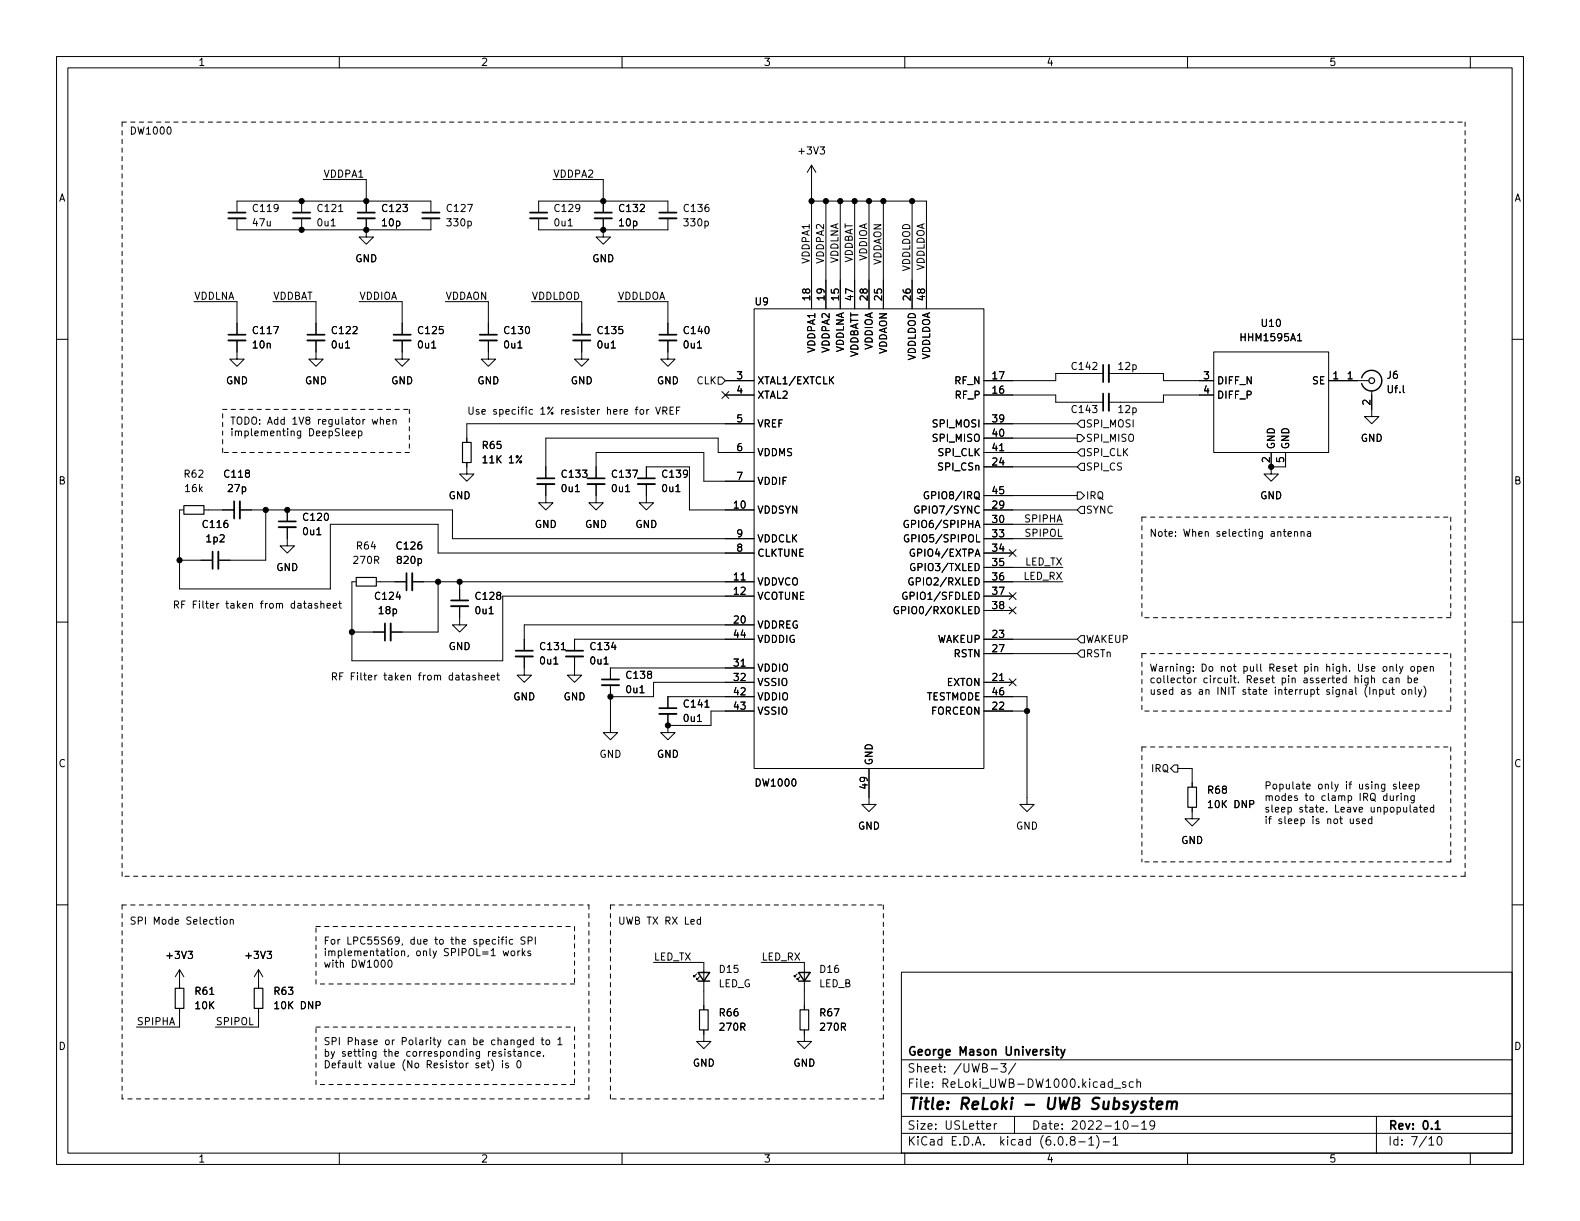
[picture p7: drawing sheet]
<svg xmlns="http://www.w3.org/2000/svg" width="279mm" height="216mm" viewBox="0 0 279 216" stroke-linecap="round" stroke-linejoin="round" font-family="sans-serif">
<g fill="none" stroke="#000" stroke-width=".18">
<path d="M10 10h259.4v195.9h-259.4zM12 12h255.4v191.9h-255.4zM60 10v2M110 10v2M160 10v2M210 10v2M260 10v2M41.9 37.6v-2h34.3v2M41.9 38.6v2h34.3v-2M53.3 35.6v2M53.3 38.6v2M57.1 31.8h7.7v5.8"/>
<path d="M64.8 38.6v3.3h1.2l-1.2 1.3-1.3-1.3h1.3M95.2 37.6v-2h22.9v2M95.2 38.6v2h22.9v-2M97.8 31.8h8.9v5.8M106.7 38.6v3.3h1.2l-1.2 1.3-1.3-1.3h1.3M143.5 29.2l-.8 1.3M143.5 29.2v25.4M143.5 29.2l.8 1.3M143.5 35.6h20.3v19M146 35.6v19M148.6 35.6v19M151.1 35.6v19"/>
<path d="M153.7 35.6v19M156.2 35.6v19M161.3 35.6v19M10 60h2M34.3 53.3h7.6v5.9M48.3 53.3h7.6v5.9M63.5 53.3h7.6v5.9M78.7 53.3h7.7v5.9M94 53.3h8.9v5.9M109.2 53.3h8.9v5.9M133.3 54.6h40.7v81.3h-40.7zM267.4 60h2"/>
<path d="M41.9 60.2v3.3h1.3l-1.3 1.3-1.3-1.3h1.3M55.9 60.2v3.3h1.2l-1.2 1.3-1.3-1.3h1.3M61.2 76.6l.6-.1-.1-.2-.4-.1-.1 .2v.6h.5M62.2 76.6l.7-.1-.1-.2-.4-.1-.2 .2 .1 .6h.5M63.4 76.3l.4-.1 .2 .3-.1 .5h-.5M63.4 76.2v1.3M65.8 74.2l.3 .8 .2-.6 .2 .6 .3-.8M67.3 74.3l.1-.1h.3l.1 .8M67.3 73.7v1.3M68.4 74.6l.6-.1-.1-.3h-.4l-.1 .2v.6h.5M69.5 74.3l.2-.1h.3v.8M69.5 74.2v.8"/>
<path d="M71.1 60.2v3.3h1.3l-1.3 1.3-1.3-1.3h1.3M86.4 60.2v3.3h1.2l-1.2 1.3-1.3-1.3h1.3M102.9 60.2v3.3h1.2l-1.2 1.3-1.3-1.3h1.3M113.3 72.5l.3-.1 .2 .2v.4l-.2 .3-.3-.1-.1-.2zM114.4 72.4v.9M114.7 72.4l-.3 .2M115.9 72l.5 1.3 .4-1.3M117.2 72.6h.6l.1-.2v-.3l-.7-.1v1.3M117.5 72.6l.4 .7M118.1 60.2v3.3h1.3l-1.3 1.3-1.3-1.3h1.3M118.5 72.6h.4M119.1 72h-.6v1.3h.6"/>
<path d="M119.6 72.6h.5M120.2 72h-.6v1.3M127 66.7h.6l.7 .6-.7 .6h-.6zM127.7 69.2l1.2 1.3M128.3 69.9h5M128.3 67.3h5M128.9 69.2l-1.2 1.3M133.3 74.9h-50.8v3.3M146.9 67.2l.5 .7M147.4 66.6l-.7 .7M174 69.9h12.7v1.2h8.4M174 74.9h16.5"/>
<path d="M174 77.5h16.5M190.5 76.8h.6l.7 .7-.7 .6h-.6zM191.1 79.4h.7v1.2h-.7l-.6-.6zM191.1 74.3h.7v1.3h-.7l-.6-.7zM195.1 66h-8.4v1.3h-12.7M196.1 66h9.6v1.3h8.9M214.6 62.2h20.3v17.8h-20.3zM214.6 69.9h-8.9v1.2h-9.6M229.4 60.3h.8M234.9 67.3h7.2M242.6 69.1v4.6h1.2l-1.2 1.2-1.3-1.2h1.3M31.7 99.1h5.9"/>
<path d="M32.5 90.2h-.8v13.9h26.7v-11.4h19.1v5.1h55.8M36.1 90.2h5.3M42.4 90.2h37.6v5.1h53.3M47 90.2v8.9h-8.4M50.8 93.2v3.3h1.3l-1.3 1.3-1.3-1.3h1.3M50.8 90.2v2M82.5 81.8v2h1.3l-1.3 1.3-1.2-1.3h1.2M96.5 85.6v3.3h1.3l-1.3 1.3-1.3-1.3h1.3M105.4 85.6v3.3h1.3l-1.3 1.3-1.3-1.3h1.3M105.4 84.6v-4.6h19.1v5.1h8.8M114.3 85.6v3.3h1.3l-1.3 1.3-1.3-1.3h1.3M114.3 84.6v-2h7.6v7.6h11.4"/>
<path d="M133.3 80h-6.3v-2.5h-30.5v7.1M160.6 92.1a.59 .59 0 0 0-.7 .5 .59 .59 0 0 0 .7 .6v-.5h-.2M160.6 94.6a.59 .59 0 0 0-.7 .6 .59 .59 0 0 0 .7 .6l.1-.5h-.2M161.7 97.2a.59 .59 0 0 0-.8 .5 .59 .59 0 0 0 .8 .6v-.5h-.2M161.7 99.7a.59 .59 0 0 0-.7 .6 .59 .59 0 0 0 .7 .5l.1-.4h-.2M162.5 89.5a.59 .59 0 0 0-.8 .6 .59 .59 0 0 0 .8 .6v-.5h-.2M164.2 87a.59 .59 0 0 0-.8 .6 .59 .59 0 0 0 .8 .5v-.4h-.2M174 90.2h16.5M174 82.6h16.5M174 92.7h14M174 95.3h14M174 97.8h5.1"/>
<path d="M174 80h16.5M174 87.6h16.5M178.5 97.2l1.2 1.2M179.7 97.2l-1.2 1.2M190.5 87h.6l.7 .6-.7 .7h-.6zM191.1 89.5h.7v1.3h-.7l-.6-.6zM191.1 81.9h.7v1.3h-.7l-.6-.6zM224.8 82.6v1.2h1.3l-1.3 1.3-1.3-1.3h1.3M224.8 80v2.6M227.3 80v2.6h-2.5M227.8 94.4l.6-.1-.1-.2-.3-.1-.2 .2v.6h.5M228.9 94.1l.2-.1 .3 .1 .1 .7"/>
<path d="M228.9 94v.8M230.1 94.1l.1-.1 .4 .1v.7M230.1 94v.8M231.2 94.1h.5l.1 .7M231.8 94.3l-.5 .1-.1 .1 .1 .3h.5M10 110h2M54.6 106.8h.4l.1 .7M55.1 107l-.4 .1-.2 .1 .2 .3h.4M56.1 106.8l-.3-.1-.1 .2v.2l.4 .1v.3h-.4M56.7 106.8l.2-.1 .3 .1 .1 .7M56.7 106.3v1.2M57.8 107.1l.6-.1v-.2l-.4-.1-.2 .2 .1 .6h.5"/>
<path d="M58.9 107.1l.6-.1v-.2l-.4-.1-.2 .2 .1 .6h.5M59.9 106.7h.5M60.1 106.3v1.1l.3 .1M62.2 111.8h5.9M63 102.9h-.8v13.9h26.7v-11.4h44.4M66.5 102.9h5.4M72.9 102.9h60.4M77.5 102.9v8.9h-8.4M81.3 107.2v3.3h1.2l-1.2 1.3-1.3-1.3h1.3M81.3 102.9v3.3M82.5 119.5h.5v.7M83 119.7l-.4 .1-.2 .1 .2 .3h.4"/>
<path d="M84.1 119.5l-.3-.1-.2 .2 .1 .2 .4 .1v.3h-.5M84.7 119.5l.2-.1 .3 .1v.7M84.7 119v1.2M85.8 119.8l.6-.1-.1-.2-.3-.1-.2 .2v.6h.5M86.9 119.8l.6-.1-.1-.2-.4-.1-.1 .2v.6h.5M87.8 119.4h.5M88 119v1.1l.3 .1M92.7 116.1v3.3h1.3l-1.3 1.3-1.3-1.3h1.3M101.6 116.1v3.3h1.3l-1.3 1.3-1.3-1.3h1.3M133.3 110.5h-40.6v4.6M133.3 113h-31.7v2.1M133.3 118.1h-25.4v2"/>
<path d="M158.8 107.3a.59 .59 0 0 0-.7 .6 .59 .59 0 0 0 .7 .6l.1-.5h-.3M160.3 104.8a.59 .59 0 0 0-.7 .5 .59 .59 0 0 0 .7 .6l.1-.5h-.2M161.4 102.2a.59 .59 0 0 0-.7 .6 .59 .59 0 0 0 .7 .6l.1-.5h-.2M174 102.9h14M174 105.4h5.1M174 113h16.5M174 115.6h16.5M174 100.3h14M174 108h5.1M178.5 104.8l1.2 1.2M178.5 107.3l1.2 1.3M179.7 104.8l-1.2 1.2"/>
<path d="M179.7 107.3l-1.2 1.3M191.1 112.4h.7v1.3h-.7l-.6-.7zM191.1 114.9h.7v1.3h-.7l-.6-.6zM241.9 119.9v1l-.2 .3-.3-.1M241.9 119.9h-.3l-.3 .2 .1 .6h.5M242.5 119.5v1.2M244.7 117.9l.3-.1 .2 .3v.3l-.2 .3-.3-.1-.1-.2zM245.2 119.9h-.4l-.2 .2 .1 .6h.5M245.7 119.9h.5l.1 .8M245.8 118l.2-.2 .3 .1v.8M245.8 117.8v.9M246.9 119.9v.8"/>
<path d="M246.9 117.4v1.1l.2 .2M247.5 117.8l.3 .9M248.1 117.8l-.4 1.2-.2 .1M249 119.9h.4l.2 .2-.1 .6h-.5M249 119.5v1.2M249.6 117.9l.3-.1 .2 .3v.3l-.2 .3-.3-.1-.1-.2zM250.7 117.9l.4-.1 .2 .3-.1 .5h-.5M250.7 117.8v1.3M251.8 118.3l.6-.2-.1-.2-.3-.1-.2 .2v.6h.5M252.9 118l.2-.2 .3 .1 .1 .8M252.9 117.8v.9M267.4 110h2"/>
<path d="M107.9 121.2v8.3h1.3l-1.3 1.3-1.2-1.3h1.2M118.1 128.3v1.2h1.3l-1.3 1.3-1.3-1.3h1.3M118.1 126.2v2.1M133.3 120.7h-17.7v2.5h-7.7M133.3 125.7h-7.6v2.6h-7.6M133.3 123.2h-15.2v2M153.7 135.9v6.3h1.2l-1.2 1.3-1.3-1.3h1.3M174 123.2h7.6v19h1.3l-1.3 1.3-1.3-1.3h1.3M174 120.7h5.1M174 125.7h7.6M178.5 120l1.2 1.3M179.7 120l-1.2 1.3"/>
<path d="M207.6 135.3h.7v1.2h-.7l-.6-.6zM208.3 135.9h2.5v3.3M242.2 121.5v1.3M242.5 120l.2-.1h.3l.1 .8M242.8 122.1l.2-.2 .3 .1 .1 .8M242.8 121.9v.9M244 122l.3-.1 .3 .3-.1 .5h-.5M244 121.9v1.3M245.1 121.9l.1 .8 .3 .1 .2-.1M245.7 121.9v.9M246.1 121.9h.5M246.3 120.2l-.4 .1-.2 .1 .2 .3h.4"/>
<path d="M246.3 121.5v1.1l.3 .2M246.9 120l.2-.1h.3v.8M246.9 138.7h-.3l-.2 .1 .1 .2 .4 .1v.3h-.5M247.5 138.2v1.1l.2 .2M248 122l.3-.1 .3 .3v.3l-.3 .3-.3-.1-.1-.2zM248.1 139.1l.6-.1-.1-.3h-.3l-.2 .1v.6h.5M249.1 122.1l.2-.2 .3 .1 .1 .8M249.1 121.9v.9M249.2 139.1l.6-.1-.1-.3h-.3l-.2 .1v.6h.5M250.1 120.3l.6-.1-.1-.3h-.3l-.2 .2v.6h.5M250.3 121.5v1.1l.1 .2M250.3 138.7h.4l.2 .2-.1 .5h-.5"/>
<path d="M250.3 138.7v1.2M250.8 121.9l.3 .9M251.4 121.9l-.4 1.2-.2 .1M251.8 121.3a1.46 1.46 0 0 1 0 2M10 160h2M210.8 142.7v2.1h1.3l-1.3 1.3-1.3-1.3h1.3M238.8 144.8v.8h.3l.2-.1M239.3 144.8v.8M240.3 144.9l-.3-.1-.1 .2v.2l.4 .1v.3h-.4M240.9 145.2l.6-.1-.1-.2-.3-.1-.2 .2 .1 .6h.4M242.6 144.9l-.4-.1-.2 .2 .1 .6h.5M242.6 144.4v1.2"/>
<path d="M245.9 140.7v.8l.3 .1 .2-.2M246.4 140.7v.9M247 140.7v.9M247.4 140.7l-.4 .2M247.8 140.3v.1M247.8 140.7v.9M248.2 142.7l.1 .8 .3 .1 .2-.1M248.4 140.8l.2-.1 .3 .1v.8M248.4 140.7v.9M248.8 142.7v.9M249.4 142.3v1.1l.1 .2M250 142.8h.5l.1 .8"/>
<path d="M250.1 140.7v1l-.3 .3-.3-.1M250.1 140.8l-.4-.1-.2 .2 .1 .6h.5M250.6 143.1h-.5l-.1 .2 .1 .3 .5-.1M251 142.7h.5M251.2 142.3v1.1l.3 .2M251.8 143.2l.6-.1v-.3l-.4-.1-.2 .2 .1 .6h.5M253.5 142.8l-.3-.1-.3 .3 .1 .5h.5M253.5 142.3v1.3M267.4 160h2M31.7 171.5l-.7 1.2M31.7 171.5v3.3M31.7 178.3v3.3h-7.6"/>
<path d="M31.7 171.5l.8 1.2M39 162.2v.1M39 162.6v.8M39.6 162.6h.3l.3 .2v.4l-.3 .2h-.3l-.1-.2zM40.7 162.7l.2-.1h.3l.1 .8M40.7 162.6v.8M45.7 171.5l-.7 1.2M45.7 171.5v3.3M45.7 178.3v3.3h-7.6M45.7 171.5l.8 1.2M68.8 169.8h.1a.68 .68 0 0 1 .4 .6 .68 .68 0 0 1-.4 .6 .84 .84 0 0 1-.1-1.2zM88.2 165.7v.1"/>
<path d="M88.2 166.1v.9M88.6 166.1h.5M89 168.1l.2 .9 .3-.6 .2 .6 .2-.9M89.1 165.7l-.3 .2v1.1M89.5 165.7v.1M89.5 166.1v.9M90.5 168.2l.3-.1 .2 .3v.4l-.2 .2-.3-.1-.1-.1zM90.7 166.2l-.4-.1-.2 .2 .1 .6h.5M91.6 168.1v.9M91.9 168.1l-.3 .3M92.4 167.7v1.3M92.5 168.5l.3 .5"/>
<path d="M92.8 165.7h-.4l-.2 .1v.4l.5 .2 .1 .3-.2 .3-.5-.1M92.8 168.1l-.4 .5M93.4 166.3h.6l.1-.2v-.3l-.7-.1v1.3M93.8 168.2l-.3-.1-.2 .2 .1 .2 .4 .1v.3h-.5M94.7 165.7v1.3M115.6 170.2h8.9v8.4M123.2 172.2l-.5 .5v-.2v.2h.2M123.7 172.7l-.5 .5v-.2v.2h.2M123.9 162.6h-.4l-.2 .2 .1 .6h.5M123.9 162.2v1.2M134.6 170.2h7.6v8.4M141 172.2l-.5 .5v-.2v.2h.2"/>
<path d="M141.5 172.7l-.5 .5v-.2v.2h.2M159.4 171.9h108v32h-108zM85.2 188.4l.6-.1-.1-.3h-.4l-.1 .2v.6h.5M86.1 188h.5M86.3 187.6v1l.3 .2M86.9 187.4a1.46 1.46 0 0 1 0 1.9M88.9 187.6v.1M88.9 188v.8M89.3 185.9v.9M89.9 188h-.3l-.2 .2 .1 .1 .4 .2v.3h-.5M90.3 186l-.3-.1-.2 .2 .1 .2 .4 .1v.3h-.5M90.4 184l.1-.1h.4v.8"/>
<path d="M90.7 185.9h.5M90.9 185.5v1.1l.3 .2M91.5 187.7l.2-.1a.68 .68 0 0 1 .4 .6 .68 .68 0 0 1-.4 .6l-.2-.1-.1-.4zM91.6 186h.5l.1 .8M92.1 183.9v1l-.3 .3-.3-.1M92.1 183.9h-.4l-.2 .2 .1 .6h.5M92.2 186.2l-.4 .1-.2 .2 .2 .3 .4-.1M92.6 184.3l.6-.1-.1-.3h-.3l-.2 .2 .1 .6h.4M92.8 186l.2-.1 .3 .1v.8M92.8 185.9v.9M94.3 183.9h-.4l-.2 .2 .1 .6h.5M94.3 183.5v1.2"/>
<path d="M94.5 186l-.4-.1-.2 .3 .1 .5h.5M95 186.4l.6-.2-.1-.2-.4-.1-.1 .2v.6h.5M95.7 183.9h.5M95.9 183.5v1l.3 .2M96.1 186.7v.1M96.7 183.9h.3l.2 .2v.4l-.2 .2h-.3l-.2-.2zM98.7 183.8l.3-.3v1.2M98.7 184.7h.7M124.5 182.1v2.1h1.2l-1.2 1.2-1.3-1.2h1.3M142.2 182.1v2.1h1.3l-1.3 1.2-1.2-1.2h1.2M159.4 197.4h108M159.4 193.4h108"/>
<path d="M159.4 187.4h108M174.5 199.2l.7-.2-.1-.3h-.4l-.2 .2v.7h.6M175.3 189h1.1M175.8 198.7v1M176.3 198.7h-.3l-.2 .3M177 188.1h.9l-.5 .6 .4 .1v.6l-.2 .2h-.4l-.2-.2M179.4 197.4v3M179.6 188l-1.3 1.9M197 192.4h1.2M198.8 198.2h.2a.81 .81 0 0 1 .6 .6 .81 .81 0 0 1-.3 .8l-.2 .1a.81 .81 0 0 1-.6-.6 .81 .81 0 0 1 .3-.9zM199 191.4l-.3-.1-.2 .2v.2l.5 .2v.3h-.5M200.1 199.1h1.2"/>
<path d="M200.4 191.4l-.4-.1-.3 .3v.4l.1 .2h.6M201 191.4l.3-.1 .3 .1 .1 .9M201 190.8v1.5M201.9 198.6l.4-.4v1.5M201.9 199.7h.9M204.2 198.8l-.3 .3-.4-.1-.2-.2 .2-.6h.4l.2 .1a.99 .99 0 0 1-.3 1.4h-.3M243.4 197.4v6.5M60 203.9v2M110 203.9v2M159.4 200.4h108M160 203.9v2M189.5 201.6l-.2-.3v-.2l.2-.1h.5l.1 .3-.1 .2-.6 .2-.1 .2v.4l.2 .2 .5-.1 .1-.2-.1-.4-.2-.2"/>
<path d="M190.8 201.9h1.1M192.5 201.4l.5-.4v1.5M192.5 202.5h.9M193.9 200.8a1.72 1.72 0 0 1 0 2.2M195 201.9h1.2M196.8 201.4l.5-.4v1.5M196.8 202.5h.9M210 203.9v2M252.7 201.4l.4-.4v1.5M252.7 202.5h.8M254.3 201h.2a.81 .81 0 0 1 .6 .6 .81 .81 0 0 1-.3 .8l-.2 .1a.81 .81 0 0 1-.6-.6 .81 .81 0 0 1 .3-.9zM260 203.9v2"/>
</g>
<g fill="none" stroke="#000" stroke-width=".3">
<path d="M40.4 37.6h3M51.8 37.6h3.1M63.2 37.6h3.1M74.7 37.6h3M93.7 37.6h3.1M105.2 37.6h3M116.6 37.6h3M40.4 59.2h3M54.4 59.2h3M69.6 59.2h3M84.8 59.2h3.1M101.3 59.2h3.1"/>
<path d="M116.6 59.2h3M195.1 64.5v3.1M195.1 69.6v3M37.6 97.5v3.1M41.4 88.6v3.1M49.3 92.2h3M95 84.6h3M103.9 84.6h3M112.8 84.6h3M68.1 110.2v3.1M71.9 101.3v3.1M79.8 106.2h3"/>
<path d="M91.2 115.1h3M100.1 115.1h3M106.4 120.1h3.1M116.6 125.2h3M186.7 185.6h.5M186.9 185.1v1.3l.3 .2M187.6 185.6l.4 1M188.3 185.6l-.5 1.3-.2 .2M253.8 198.6l.4-.4v1.5M253.8 199.7h.9"/>
</g>
<path d="M203.3 194.8h.8M203.7 194.1l-.2 1.7v.2l.4 .1M204.6 195.4l.9-.2v-.3l-.6-.1-.3 .3v.9l.2 .1 .6-.1M206.4 195a.49 .49 0 0 1 .9 .1l-.2 1M206.5 194.8l-.2 1.3M207.3 195.1a.5 .5 0 0 1 .8-.2l-.1 1.2" fill="none" stroke="#000" stroke-width=".4"/>
<g fill="none" stroke="#000" stroke-width=".33">
<path d="M40.4 38.6h3M51.8 38.6h3.1M63.2 38.6h3.1M74.7 38.6h3M93.7 38.6h3.1M105.2 38.6h3M116.6 38.6h3M40.4 60.2h3M54.4 60.2h3M69.6 60.2h3M84.8 60.2h3.1M101.3 60.2h3.1"/>
<path d="M116.6 60.2h3M196.1 64.5v3.1M196.1 69.6v3M38.6 97.5v3.1M42.4 88.6v3.1M49.3 93.2h3M95 85.6h3M103.9 85.6h3M112.8 85.6h3M69.1 110.2v3.1M72.9 101.3v3.1M79.8 107.2h3"/>
<path d="M91.2 116.1h3M100.1 116.1h3M106.4 121.2h3.1M116.6 126.2h3"/>
</g>
<path d="M240.8 66.8a1.81 1.81 0 0 1 2.8-1 1.81 1.81 0 0 1 0 3 1.81 1.81 0 0 1-2.8-1M123.4 172h2.1l-1 1.5zM123.4 173.5h2.1M141.2 172h2.1l-1.1 1.5zM141.2 173.5h2.1" fill="none" stroke="#000" stroke-width=".25"/>
<g fill="none" stroke="#000" stroke-width=".2">
<path d="M81.8 78.2h1.5v3.6h-1.5zM32.5 89.4h3.6v1.5h-3.6zM63 102.1h3.5v1.5h-3.5zM210.1 139.2h1.5v3.5h-1.5zM31 174.8h1.5v3.5h-1.5zM45 174.8h1.5v3.5h-1.5zM123.7 178.6h1.5v3.5h-1.5zM141.5 178.6h1.5v3.5h-1.5z"/>
<circle cx="242.6" cy="67.3" r=".51"/>
</g>
<g fill="none" stroke="#000" stroke-width=".18" stroke-dasharray=".8 .8">
<path d="M21.6 21.6h237.5M259.1 21.6v133.3M39.4 72.4h33M72.4 72.4v7.6M39.4 80v-7.6M72.4 80h-33M201.9 91.4v17.8M201.9 91.4h54.6M256.5 91.4v17.8M201.9 115.6h54.6M201.9 115.6v10.1M256.5 109.2h-54.6"/>
<path d="M256.5 115.6v10.1M201.9 132.1h54.6M201.9 132.1v20.3M256.5 125.7h-54.6M256.5 132.1v20.3M21.6 154.9v-133.3M256.5 152.4h-54.6M259.1 154.9h-237.5M21.6 160h82.5M21.6 160v34.3M55.9 174v-10.2M55.9 163.8h45.7"/>
<path d="M101.6 163.8v10.2M101.6 174h-45.7M104.1 160v34.3M107.9 160v34.3M107.9 160h48.3M156.2 160v34.3M55.9 191.8v-10.2M55.9 181.6h45.7M101.6 191.8h-45.7M101.6 181.6v10.2M104.1 194.3h-82.5M156.2 194.3h-48.3"/>
</g>
<g fill="#000" stroke="#000" stroke-width=".18">
<circle cx="53.3" cy="35.6" r=".46"/>
<circle cx="64.8" cy="35.6" r=".46"/>
<circle cx="106.7" cy="35.6" r=".46"/>
<circle cx="143.5" cy="35.6" r=".46"/>
<circle cx="146" cy="35.6" r=".46"/>
<circle cx="148.6" cy="35.6" r=".46"/>
<circle cx="151.1" cy="35.6" r=".46"/>
<circle cx="153.7" cy="35.6" r=".46"/>
<circle cx="156.2" cy="35.6" r=".46"/>
<circle cx="161.3" cy="35.6" r=".46"/>
<circle cx="53.3" cy="40.6" r=".46"/>
<circle cx="64.8" cy="40.6" r=".46"/>
<circle cx="106.7" cy="40.6" r=".46"/>
<circle cx="31.7" cy="99.1" r=".46"/>
<circle cx="47" cy="90.2" r=".46"/>
<circle cx="50.8" cy="90.2" r=".46"/>
<circle cx="224.8" cy="82.6" r=".46"/>
<circle cx="62.2" cy="111.8" r=".46"/>
<circle cx="77.5" cy="102.9" r=".46"/>
<circle cx="81.3" cy="102.9" r=".46"/>
<circle cx="107.9" cy="123.2" r=".46"/>
<circle cx="118.1" cy="128.3" r=".46"/>
<circle cx="181.6" cy="125.7" r=".46"/>
</g>
<text font-size="2.8" x="160.4" y="196.2">Title: ReLoki - UWB Subsystem</text>
<g font-size="2.1">
<text x="160.4" y="189.7">Sheet: /UWB-3/</text>
<text x="160.4" y="186.7">George Mason University</text>
<text x="160.4" y="192.4">File: ReLoki_UWB-DW1000.kicad_sch</text>
<text x="160.4" y="202.5">KiCad E.D.A. kicad (6.0.8-1)-1</text>
<text x="160.4" y="199.7">Size: USLetter</text>
<text x="182.4" y="199.7">Date: 2022-10-19</text>
<text x="245.4" y="199.7">Rev: 0.1</text>
<text x="245.4" y="202.5">Id: 7/10</text>
</g>
<g font-size="1.8">
<text x="35" y="11.6">1</text>
<text x="85" y="11.6">2</text>
<text x="135" y="11.6">3</text>
<text x="185" y="11.6">4</text>
<text x="235" y="11.6">5</text>
<text x="22.9" y="23.8">DW1000</text>
<text x="141.4" y="27.3">+3V3</text>
<text x="10.3" y="35.6">A</text>
<text x="57.1" y="31.4">VDDPA1</text>
<text x="97.8" y="31.4">VDDPA2</text>
<text x="267.7" y="35.6">A</text>
<text x="44.8" y="40">47u</text>
<text x="44.9" y="37.5">C119</text>
<text x="56.2" y="40">0u1</text>
<text x="56.3" y="37.5">C121</text>
<text x="67.6" y="40">10p</text>
<text x="67.7" y="37.5">C123</text>
<text x="79.2" y="37.5">C127</text>
<text x="79.2" y="40">330p</text>
<text x="98.1" y="40">0u1</text>
<text x="98.2" y="37.5">C129</text>
<text x="109.6" y="40">10p</text>
<text x="109.6" y="37.5">C132</text>
<text x="121.1" y="37.5">C136</text>
<text x="121.1" y="40">330p</text>
<text x="62.8" y="46.4">GND</text>
<text x="104.7" y="46.4">GND</text>
<text x="143.2" y="46.5" transform="rotate(-90 143.2 46.5)">VDDPA1</text>
<text x="145.7" y="46.5" transform="rotate(-90 145.7 46.5)">VDDPA2</text>
<text x="148.2" y="46.7" transform="rotate(-90 148.2 46.7)">VDDLNA</text>
<text x="150.8" y="46.7" transform="rotate(-90 150.8 46.7)">VDDBAT</text>
<text x="153.3" y="46.2" transform="rotate(-90 153.3 46.2)">VDDIOA</text>
<text x="155.9" y="47" transform="rotate(-90 155.9 47)">VDDAON</text>
<text x="34.3" y="53">VDDLNA</text>
<text x="48.3" y="53">VDDBAT</text>
<text x="63.5" y="53">VDDIOA</text>
<text x="78.7" y="53">VDDAON</text>
<text x="94" y="53">VDDLDOD</text>
<text x="109.2" y="53">VDDLDOA</text>
<text x="133.6" y="54">U9</text>
<text x="143.3" y="53.1" transform="rotate(-90 143.3 53.1)">18</text>
<text x="145.8" y="53.1" transform="rotate(-90 145.8 53.1)">19</text>
<text x="148.3" y="53.1" transform="rotate(-90 148.3 53.1)">15</text>
<text x="150.9" y="53.1" transform="rotate(-90 150.9 53.1)">47</text>
<text x="153.4" y="53.1" transform="rotate(-90 153.4 53.1)">28</text>
<text x="156" y="53.1" transform="rotate(-90 156 53.1)">25</text>
<text x="160.9" y="48.1" transform="rotate(-90 160.9 48.1)">VDDLDOD</text>
<text x="161" y="53.1" transform="rotate(-90 161 53.1)">26</text>
<text x="163.5" y="48.1" transform="rotate(-90 163.5 48.1)">VDDLDOA</text>
<text x="163.6" y="53.1" transform="rotate(-90 163.6 53.1)">48</text>
<text x="44.9" y="59.1">C117</text>
<text x="58.8" y="59.1">C122</text>
<text x="74.1" y="59.1">C125</text>
<text x="89.3" y="59.1">C130</text>
<text x="105.8" y="59.1">C135</text>
<text x="121.1" y="59.1">C140</text>
<text x="223.2" y="57.8">U10</text>
<text x="44.8" y="61.6">10n</text>
<text x="58.8" y="61.6">0u1</text>
<text x="74" y="61.6">0u1</text>
<text x="89.2" y="61.6">0u1</text>
<text x="105.7" y="61.6">0u1</text>
<text x="121" y="61.6">0u1</text>
<text x="144.1" y="62.3" transform="rotate(-90 144.1 62.3)">VDDPA1</text>
<text x="146.7" y="62.3" transform="rotate(-90 146.7 62.3)">VDDPA2</text>
<text x="149.2" y="62.5" transform="rotate(-90 149.2 62.5)">VDDLNA</text>
<text x="151.8" y="63.6" transform="rotate(-90 151.8 63.6)">VDDBATT</text>
<text x="154.3" y="62" transform="rotate(-90 154.3 62)">VDDIOA</text>
<text x="156.8" y="62.8" transform="rotate(-90 156.8 62.8)">VDDAON</text>
<text x="161.9" y="63.9" transform="rotate(-90 161.9 63.9)">VDDLDOD</text>
<text x="164.5" y="63.9" transform="rotate(-90 164.5 63.9)">VDDLDOA</text>
<text x="189.7" y="65.4">C142</text>
<text x="197.9" y="65.4">12p</text>
<text x="219.7" y="60.3">HHM1595A1</text>
<text x="39.9" y="67.9">GND</text>
<text x="53.9" y="67.9">GND</text>
<text x="69.2" y="67.9">GND</text>
<text x="84.4" y="67.9">GND</text>
<text x="100.9" y="67.9">GND</text>
<text x="116.1" y="67.9">GND</text>
<text x="123.2" y="67.9">CLK</text>
<text x="130.3" y="67.1">3</text>
<text x="130.3" y="69.6">4</text>
<text x="133.9" y="67.9">XTAL1/EXTCLK</text>
<text x="133.9" y="70.5">XTAL2</text>
<text x="168.9" y="67.9">RF_N</text>
<text x="169" y="70.5">RF_P</text>
<text x="175.5" y="69.6">16</text>
<text x="175.5" y="67.1">17</text>
<text x="212.9" y="67.1">3</text>
<text x="212.9" y="69.6">4</text>
<text x="215.1" y="67.9">DIFF_N</text>
<text x="215.1" y="70.5">DIFF_P</text>
<text x="232.1" y="67.9">SE</text>
<text x="235.7" y="67.1">1</text>
<text x="238.3" y="67.1">1</text>
<text x="242.3" y="71.6" transform="rotate(-90 242.3 71.6)">2</text>
<text x="245.3" y="67">J6</text>
<text x="245.4" y="69.5">Uf.l</text>
<text x="40.6" y="75.1">TODO: Add 1V8 regulator when</text>
<text x="40.6" y="77.1">implementing DeepSleep</text>
<text x="82.5" y="73.3">Use specific 1% resister here for VREF</text>
<text x="130.3" y="74.7">5</text>
<text x="133.9" y="75.6">VREF</text>
<text x="165.1" y="75.6">SPI_MOSI</text>
<text x="175.5" y="74.7">39</text>
<text x="175.5" y="77.2">40</text>
<text x="189.7" y="73">C143</text>
<text x="192" y="75.6">SPI_MOSI</text>
<text x="197.9" y="73">12p</text>
<text x="85.4" y="79.4">R65</text>
<text x="85.7" y="81.9">11K 1%</text>
<text x="130.3" y="79.8">6</text>
<text x="133.9" y="80.6">VDDMS</text>
<text x="165.1" y="78.1">SPI_MISO</text>
<text x="166" y="80.6">SPI_CLK</text>
<text x="166.1" y="83.2">SPI_CSn</text>
<text x="175.5" y="82.3">24</text>
<text x="175.5" y="79.8">41</text>
<text x="192" y="80.6">SPI_CLK</text>
<text x="192" y="78.1">SPI_MISO</text>
<text x="192" y="83.2">SPI_CS</text>
<text x="224.5" y="81.8" transform="rotate(-90 224.5 81.8)">2</text>
<text x="225.4" y="79.5" transform="rotate(-90 225.4 79.5)">GND</text>
<text x="227.1" y="81.8" transform="rotate(-90 227.1 81.8)">5</text>
<text x="228" y="79.5" transform="rotate(-90 228 79.5)">GND</text>
<text x="240.6" y="78.1">GND</text>
<text x="10.3" y="85.7">B</text>
<text x="32.7" y="84.5">R62</text>
<text x="32.8" y="87">16k</text>
<text x="39.8" y="84.5">C118</text>
<text x="40.4" y="87">27p</text>
<text x="79.3" y="88.3">GND</text>
<text x="99.4" y="87">0u1</text>
<text x="99.5" y="84.5">C133</text>
<text x="108.3" y="87">0u1</text>
<text x="108.4" y="84.5">C137</text>
<text x="117.2" y="87">0u1</text>
<text x="117.3" y="84.5">C139</text>
<text x="129.8" y="89.9">10</text>
<text x="130.3" y="84.8">7</text>
<text x="133.9" y="85.7">VDDIF</text>
<text x="164.4" y="88.3">GPIO8/IRQ</text>
<text x="175.5" y="89.9">29</text>
<text x="175.5" y="87.4">45</text>
<text x="192" y="88.3">IRQ</text>
<text x="222.8" y="88.3">GND</text>
<text x="267.7" y="85.7">B</text>
<text x="36" y="93.3">C116</text>
<text x="36.6" y="95.9">1p2</text>
<text x="53.7" y="94.6">0u1</text>
<text x="53.8" y="92.1">C120</text>
<text x="94.6" y="93.3">GND</text>
<text x="103.4" y="93.3">GND</text>
<text x="112.3" y="93.3">GND</text>
<text x="130.3" y="95">9</text>
<text x="133.9" y="90.8">VDDSYN</text>
<text x="133.9" y="95.9">VDDCLK</text>
<text x="161" y="93.3">GPIO6/SPIPHA</text>
<text x="161.1" y="95.9">GPIO5/SPIPOL</text>
<text x="162.7" y="90.8">GPIO7/SYNC</text>
<text x="175.5" y="92.5">30</text>
<text x="175.5" y="95">33</text>
<text x="181.4" y="92.4">SPIPHA</text>
<text x="181.5" y="94.9">SPIPOL</text>
<text x="192" y="90.8">SYNC</text>
<text x="203.2" y="94.9">Note: When selecting antenna</text>
<text x="48.8" y="101">GND</text>
<text x="62.7" y="99.7">270R</text>
<text x="63.1" y="97.2">R64</text>
<text x="70.3" y="97.2">C126</text>
<text x="70.4" y="99.7">820p</text>
<text x="130.3" y="97.5">8</text>
<text x="133.9" y="98.4">CLKTUNE</text>
<text x="161.7" y="98.4">GPIO4/EXTPA</text>
<text x="161.8" y="101">GPIO3/TXLED</text>
<text x="175.5" y="97.5">34</text>
<text x="175.5" y="100.1">35</text>
<text x="181.2" y="100">LED_TX</text>
<text x="30.5" y="107.6">RF Filter taken from datasheet</text>
<text x="66.5" y="106">C124</text>
<text x="84.2" y="106.1">C128</text>
<text x="129.8" y="102.6">11</text>
<text x="129.8" y="105.2">12</text>
<text x="133.9" y="103.5">VDDVCO</text>
<text x="133.9" y="106">VCOTUNE</text>
<text x="160.5" y="106">GPIO1/SFDLED</text>
<text x="161.6" y="103.5">GPIO2/RXLED</text>
<text x="175.5" y="102.6">36</text>
<text x="175.5" y="105.2">37</text>
<text x="175.5" y="107.7">38</text>
<text x="181" y="102.5">LED_RX</text>
<text x="67.1" y="108.6">18p</text>
<text x="84.2" y="108.6">0u1</text>
<text x="129.8" y="110.2">20</text>
<text x="129.8" y="112.8">44</text>
<text x="133.9" y="111.1">VDDREG</text>
<text x="133.9" y="113.7">VDDDIG</text>
<text x="158.9" y="108.6">GPIO0/RXOKLED</text>
<text x="165.6" y="113.7">WAKEUP</text>
<text x="175.5" y="112.8">23</text>
<text x="192" y="113.7">WAKEUP</text>
<text x="79.3" y="114.9">GND</text>
<text x="95.6" y="117.5">0u1</text>
<text x="95.7" y="114.9">C131</text>
<text x="104.5" y="117.5">0u1</text>
<text x="104.6" y="114.9">C134</text>
<text x="129.8" y="117.9">31</text>
<text x="133.9" y="118.7">VDDIO</text>
<text x="168.7" y="116.2">RSTN</text>
<text x="175.5" y="115.3">27</text>
<text x="192" y="116.2">RSTn</text>
<text x="203.2" y="118.8">Warning: Do not pull Reset pin high. Use only open</text>
<text x="58.4" y="120.3">RF Filter taken from datasheet</text>
<text x="90.7" y="123.8">GND</text>
<text x="99.6" y="123.8">GND</text>
<text x="110.8" y="122.6">0u1</text>
<text x="110.9" y="120">C138</text>
<text x="121.1" y="125.1">C141</text>
<text x="129.8" y="120.4">32</text>
<text x="129.8" y="122.9">42</text>
<text x="129.8" y="125.5">43</text>
<text x="133.9" y="121.3">VSSIO</text>
<text x="133.9" y="123.8">VDDIO</text>
<text x="163.7" y="123.8">TESTMODE</text>
<text x="167.4" y="121.3">EXTON</text>
<text x="175.5" y="120.4">21</text>
<text x="175.5" y="125.5">22</text>
<text x="175.5" y="122.9">46</text>
<text x="203.2" y="120.8">collector circuit. Reset pin asserted high can be</text>
<text x="203.2" y="122.8">used as an INIT state interrupt signal (Input only)</text>
<text x="121" y="127.6">0u1</text>
<text x="133.9" y="126.4">VSSIO</text>
<text x="164.6" y="126.4">FORCEON</text>
<text x="10.3" y="135.6">C</text>
<text x="106" y="134">GND</text>
<text x="116.1" y="134">GND</text>
<text x="154.3" y="135.4" transform="rotate(-90 154.3 135.4)">GND</text>
<text x="203.7" y="136.5">IRQ</text>
<text x="267.7" y="135.6">C</text>
<text x="133.8" y="139.1">DW1000</text>
<text x="153.4" y="139.4" transform="rotate(-90 153.4 139.4)">49</text>
<text x="213.7" y="140.3">R68</text>
<text x="214" y="142.9">10K DNP</text>
<text x="223.5" y="139.6">Populate only if using sleep</text>
<text x="223.5" y="141.6">modes to clamp IRQ during</text>
<text x="223.5" y="143.7">sleep state. Leave unpopulated</text>
<text x="151.7" y="146.7">GND</text>
<text x="179.6" y="146.7">GND</text>
<text x="208.9" y="149.2">GND</text>
<text x="223.5" y="145.7">if sleep is not used</text>
<text x="22.9" y="163.5">SPI Mode Selection</text>
<text x="57.1" y="167">For LPC55S69, due to the specific SPI</text>
<text x="109.2" y="163.5">UWB TX RX Led</text>
<text x="29.7" y="169.5">+3V3</text>
<text x="43.6" y="169.5">+3V3</text>
<text x="57.1" y="169.1">implementation, only SPIPOL=1 works</text>
<text x="57.1" y="171.1">with DW1000</text>
<text x="115.6" y="169.8">LED_TX</text>
<text x="127.3" y="172">D15</text>
<text x="134.6" y="169.8">LED_RX</text>
<text x="145.1" y="172">D16</text>
<text x="34.6" y="175.9">R61</text>
<text x="34.6" y="178.4">10K</text>
<text x="48.6" y="175.9">R63</text>
<text x="48.9" y="178.4">10K DNP</text>
<text x="127" y="174.6">LED_G</text>
<text x="127.3" y="179.7">R66</text>
<text x="144.8" y="174.6">LED_B</text>
<text x="145.1" y="179.7">R67</text>
<text x="10.3" y="185.7">D</text>
<text x="24.1" y="181.3">SPIPHA</text>
<text x="38.1" y="181.3">SPIPOL</text>
<text x="57.1" y="184.8">SPI Phase or Polarity can be changed to 1</text>
<text x="127.4" y="182.2">270R</text>
<text x="145.2" y="182.2">270R</text>
<text x="267.7" y="185.7">D</text>
<text x="57.1" y="186.8">by setting the corresponding resistance.</text>
<text x="57.1" y="188.9">Default value (No Resistor set) is 0</text>
<text x="122.5" y="188.6">GND</text>
<text x="140.3" y="188.6">GND</text>
<text x="35" y="205.6">1</text>
<text x="85" y="205.6">2</text>
<text x="135" y="205.6">3</text>
<text x="185" y="205.6">4</text>
<text x="235" y="205.6">5</text>
</g>
</svg>
